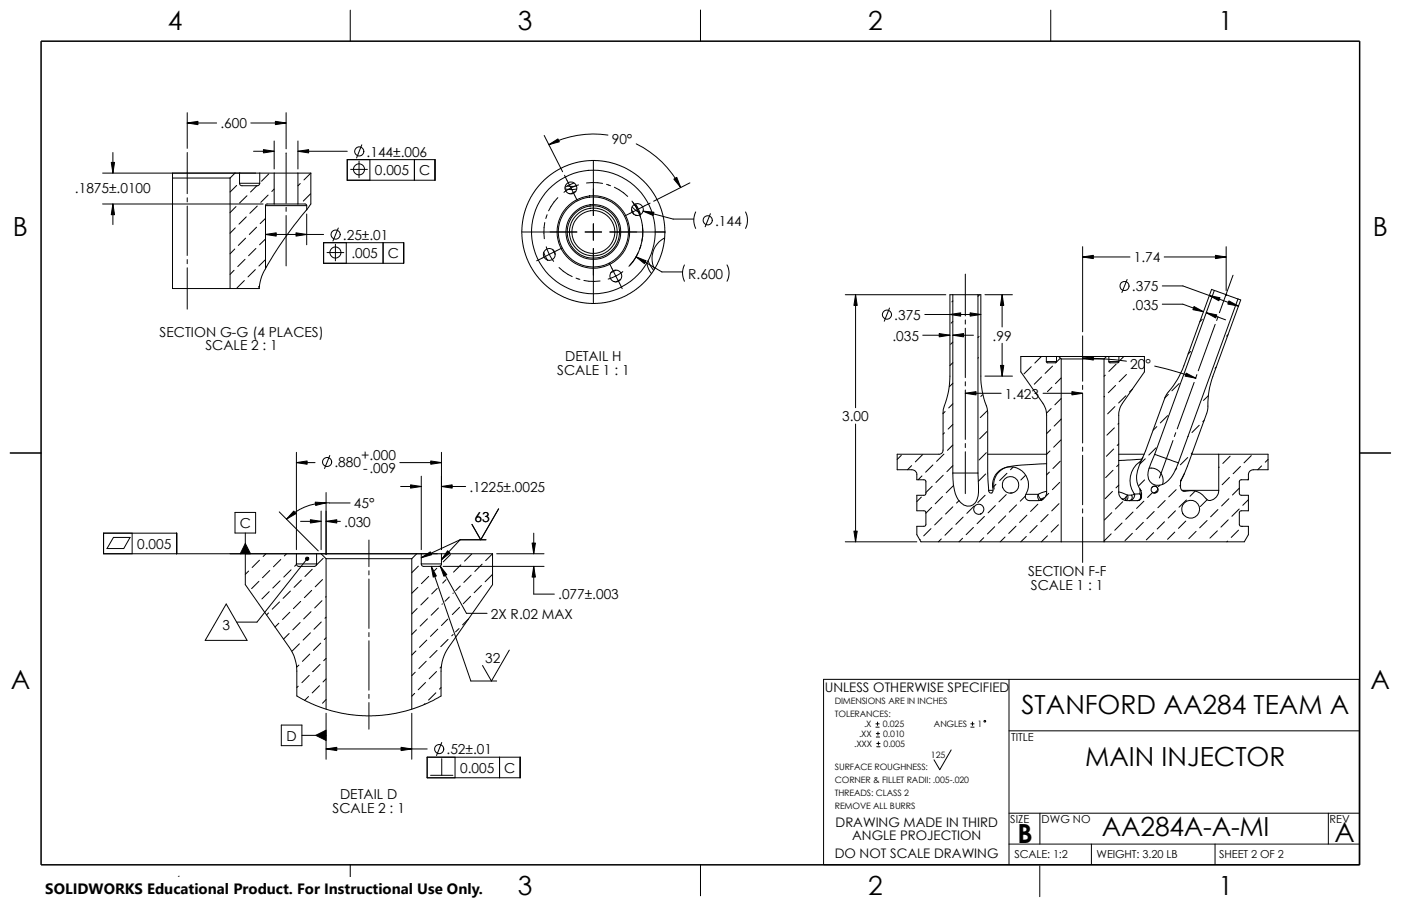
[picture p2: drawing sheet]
<svg xmlns="http://www.w3.org/2000/svg" width="432mm" height="279mm" viewBox="0 0 432 279" stroke-linecap="round" stroke-linejoin="round" font-family="sans-serif">
<g fill="none" stroke="#000" stroke-width=".31">
<path d="M107.9 3.1v9.6M215.9 3.1v9.6M323.8 3.1v9.6M57.7 34.8v11M57.7 37.9h9.1M77.3 37.9h10.9M88.2 34.8v11.1M31.6 53.4h47.2M34.8 47v6.4M53.2 54.9h17.7M57.7 47v12.7M70.9 54.9l1.5-1.5h-19.2v35.6h26.7a12.4 12.4 0 0 1 1.9-6.1"/>
<path d="M70.9 54.9v34.1M72.9 57.2l-2 2M73.8 56.5h6.3M73.8 56.5a.73 .73 0 0 0 .8 .8h4.8l.5-.4 .2-.4M78.1 46.7h6.4M79.2 57.3l-2 1.9M80.1 53.4h-6.3v3.1M80.1 53.4h4.4M80.1 53.4v3.1M82.8 53.6l-2.2 2.3M84.5 53.4h7.3M84.5 58.3l-.7 .8"/>
<path d="M84.5 43.5v8.6M84.5 53.4v9.5M88.2 47.2v15.5M91.8 53.4h4M91.8 43.5v8.6M91.8 53.4v9.5M91.8 46.7h15.2M92.5 56.6l-.7 .7M95.7 59.8l-2.2 2.2M95.8 53.4l-2.1 2.1M95.8 53.4v9.5l-1.3 1.8M107 49.2h27.1v6.4h-27.1z"/>
<path d="M108.1 52.2h5.1M110.7 49.7v5.1M111.5 44.7l-1.6 4M114 49.2v6.4M127.7 49.2v6.4M167.7 41.8l5.7 11.2M174 54.1l2 3.9M174.2 58.3l1.6 .2 2-.2M176 58l-2.2 1.3M176 58l1.9 3.8M176.9 56.4l-2.7 1.3M177.5 59l-1.6 .8"/>
<path d="M177.7 57.3l-2.9 .1M178.3 57l-2.3 1M180.8 56.4l3.4-.1 1.5 .3M182.9 49.5v17M186.9 56.9l1.3 .4M187.4 41.7a30.7 30.7 0 0 0-18.2 2.9M189.4 57.7l2.8 1.7 1.3 1.2M196.1 44.4a30.4 30.4 0 0 1 13.7 13.4M212.6 56.4l-11.1 5.7M31.6 62.9h49.5M34.8 62.9v6.4M57.7 61v1.3"/>
<path d="M57.7 63.5v15.3M72.3 76.8l-1.4 1.5M72.5 70.3l-1.6 1.6M72.7 63.7l-1.8 1.9M75.5 80l-2.2 2.2M75.7 73.4l-2.3 2.3M75.9 66.9l-2.2 2.2M76.1 60.4l-2.3 2.2M78.9 76.6l-2.3 2.3M79.1 70.1l-2.3 2.2M79.3 63.5l-2.3 2.3M81.8 63.4h12.7"/>
<path d="M81.8 67.4l-1.6 1.6M81.8 73.7l-1.8 1.8M81.8 63.4v19.5M81.8 72.3h17.9M82.6 60.2l-2.2 2.2M84.5 62.9h-2.3l-.4 .5M84.5 62.9h7.3M88.2 63.9v1.3M88.2 66.5v15.5M91.8 62.9h2.3l.4 .5M94.5 64.7l-.2 .3a113.3 113.3 0 0 0-12.5 17.9M94.5 63.4v1.3"/>
<path d="M94.5 66v9.5M99.7 74.8h24.7v6.4h-24.7zM100.8 77.9h5.2M103.4 75.3v5.1M104.3 70.3l-1.7 4M106.7 74.8v6.4M118.1 74.8v6.4M160.8 71.5h17M167.6 77.9l1.1 2.3M167.9 68.6l-.2 1.6 .1 3.4M168.4 76.1l.9 2.3M168.6 66.2l-.4 1.2"/>
<path d="M169.3 78.4l1.3 2.2M169.3 78.4l-3.9 2M170.3 77l.8 1.5M171.9 61l-1.1 1.3-1.7 2.7M173.2 76.5l-3.9 1.9M180.3 71.5h5.1M182.9 69v5.1M182.9 76.6v17M188 71.5h16.9M194.6 64.6l.8 1.5M194.8 62a15.2 15.2 0 0 1-.6 19.7M194.8 63.8l2.4 1.9"/>
<path d="M195.1 62.5l1.4 2.1M195.5 63.1l1 1M195.9 62.9l1.5 3.3M196 79.2l8 4.7h6.4M196.5 64.6l.9 2.4M196.5 64.6l-3.9 2M196.6 78l-1.6 2.8-1.2 1.3M197.5 75.6l-.4 1.2M198 69.4l.1 3.5-.3 1.5M198.2 65.1l9.3 2.5h6.3M200.4 62.7l-3.9 1.9M201.9 71.5h3"/>
<path d="M204.9 73.4a7.1 7.1 0 0 0-3.2 9.6M214.4 65.4a5.7 5.7 0 0 0 0 5M218.9 65.9l-1.6 4M229.8 65.4a5.7 5.7 0 0 1 0 5M333.7 76.1v26.2M333.7 79.2h14.6M358.8 79.2h19.1M377.9 76.1v13.5M57.7 80.1v1.2M57.7 82.6v12.7M72.1 83.4l-1.2 1.2M75.3 86.5l-2.2 2.3"/>
<path d="M78.7 83.1l-2.2 2.3M80 88.2l-.4 .4M81.8 80.1l-2 1.9M172.3 82.5l1.3 1.2 2.8 1.6M177.5 85.8l1.2 .3M180 86.5l1.5 .2h3.5M187.8 81.2l2 3.9M189.8 85.1l-2.3 1M189.8 85.1l2 3.9M189.8 83.3l-1.5 .8M191.3 86.2l-1.5 .8M191.9 83.8l-2.1 1.3"/>
<path d="M199.4 81l.6 2.1 .8 1.3M199.7 80.4l1.8 3M210.9 81.7a5.6 5.6 0 0 0 0 5M224.1 81.7a5.3 5.3 0 0 1 0 5M260.5 90.9h31M263.7 90.9v34.8M274.2 95l-1.7 4.1M285 97h17.3M293.7 90.9h-.9v25.1a34.3 34.3 0 0 1-2.1 10.5v12.3a1.23 1.23 0 0 1-1.3 1.3h-12.9v4.8h4.6a1.45 1.45 0 0 1 1.5 1.5v1.6h2.3l.5 .5-.1 4-.4 .2h-2.3v4.8h2.3l.5 .5-.1 4.1-.4 .2h-2.3v2.6l1.2 2.2h43.3M293.7 90.9h7.7M293.7 92.8l-.3 .3M293.7 99.1l-.5 .6"/>
<path d="M293.7 90.9v55M297.5 84.5v12.9M297.5 98.7v1.2M301.4 90.9h.9v25.1a44.8 44.8 0 0 0 2.1 10.8l.1 21.4 .3 3.4 .3 .4h.6a1.84 1.84 0 0 0 .2-2 5.6 5.6 0 0 1 7.2-5.8 5.6 5.6 0 0 1 2.9 8.8 1.25 1.25 0 0 0 1.2 1.4h2.8a2.6 2.6 0 0 0 2.6-2.6v-23.7a6.5 6.5 0 0 0-1.2-3.7l-6.8-9.7v-4.8h7.9M301.4 90.9v55M301.9 90.9l-.5 .5M303.6 90.9h8.4M308.9 90.9v9.9M347.4 86.2l-1.6 4M358.2 88.2h6.4l17.1 6.2M358.2 93.8h6.4l6.3 2.3M370.5 98.5l-.7 .7"/>
<path d="M371.8 96.4l5.9 2.2M374.3 89.6l-.9-.4-8.5 23.6a32.7 32.7 0 0 1-5.6 9.2l-6.2 17.1a21.5 21.5 0 0 0-2.8 8.6l.4 1.9 .7 1.2M374.3 89.6l7.3 2.6M374.3 89.6l-18.4 50.5M375.4 97.7l-.4 1.1M377.8 90.9h.3M377.8 90.8l.3 .3M377.9 90.8v.3M378 90.8l-.3 .3M380 84.9l-4.2 11.5M381.6 92.2l.8 .3-8.6 23.6a48.1 48.1 0 0 0-1.7 10.9l-6.1 16.8-2 4.2M381.6 92.2l-18.4 50.5"/>
<path d="M284.4 103.4h8.4M293.7 105.5l-.7 .7M293.7 111.8l-.9 .9M293.7 118.2l-1.1 1.1M293.7 103.4h6.3M297.5 101.2v15.3M297.5 117.7v1.3M301.6 110.3l-.2 .1M301.8 103.8l-.4 .3M303.6 116h8.4M308.9 105.9v10.1M317.8 113.1l-2.2 2.2"/>
<path d="M321 109.9l-2.1 2.1M321 116.2l-2.2 2.3M322.5 111.5h3.1M322.5 111.5l.3 .4h2.5l.3-.4M322.5 109.9h3.1M322.5 109.9v1.6M324.2 119.4l-1.4 1.4M324.4 112.9l-2.3 2.2M325.6 109.9h.7M325.6 109.9v1.6M326.3 109.9h14.7M326.3 109.9l.8 .8"/>
<path d="M326.8 110.4l-1.3 1.3M327.1 110.7h13.2M327.1 116.5l-1.8 1.8M327.1 110.7v56.4M333.7 110.4l5.1 .2 8.4 .8M333.7 103.6v14M333.7 118.8v1.3M340.3 110.7v56.4M340.7 115.7l-.4 .3M341 109.9l-.7 .8M341 109.9h.8M341.8 111.5h3"/>
<path d="M341.8 111.5l.3 .4h2.5l.2-.4M341.8 109.9h3M341.8 109.9v1.6M343.8 118.9l-2.2 2.2M344 112.3l-2.2 2.3M344.8 109.9h7.9v4.8l-6.8 9.7a6.5 6.5 0 0 0-1.1 3.7v23.7a2.53 2.53 0 0 0 2.5 2.6h3.3a1.3 1.3 0 0 0 1.2-1.3M344.8 109.9v1.6M346.4 109.9l-1.3 1.3M347.2 115.5l-2.3 2.2M355.9 112.9l6.4 1.7 6.3 2M363.4 118.3l-2.2 2.2M367 108.4l-.8 .8"/>
<path d="M368 117.9l-5.2 14.3M368.9 115.5l-.4 1.3M374.5 100l-5.2 14.3M374.9 113.2l-.4 .4M378.5 103.2l-.5 .5M3.1 139.7h9.6M91.4 139.5v30M136.1 139.5v30M263.7 130.8v36.3M291.1 133.5l-.4 .4M291.3 126.9l-.6 .7M293.7 124.5l-1.3 1.3"/>
<path d="M293.7 130.9l-1.5 1.4M293.7 137.2l-1.7 1.7M297.5 120.3v15.2M297.5 136.8v1.2M297.5 139.3v12.9M297.5 121.3h11.1M302.8 121.8l-.5 .5M304 139.6l-2.2 2.3M304.2 133.1l-2.3 2.2M304.4 126.6l-2.3 2.2M321.5 121.3h12.2M323.6 139.1l-1 1h-18.2"/>
<path d="M323.8 132.5l-1.2 1.2M324 126l-1.5 1.4M327 135.7l-2.3 2.2M327.1 129.2l-2.2 2.2M327.1 122.9l-2 1.9M333.7 121.4v15.2M333.7 137.9v1.2M340.4 122.2l-.1 .2M343.2 138.5l-2.2 2.2M343.5 132l-2.3 2.2M343.6 125.4l-2.2 2.2M344.8 130.6l-.2 .2"/>
<path d="M344.8 136.9l-.5 .5M347 122l-2.2 2.3M349 120l-.9 .9M356.3 138.1l-2.2 2.2M356.5 131.6l-1.1 1.1M359.9 128.2l-2.3 2.2M360.1 121.6l-1.1 1.1M361.5 135.8l-4.2 11.6M362.4 133.4l-.5 1.2M366.2 134.5l-.1 .2M367.5 139.6l-.3 .4M369.6 131.1l-2.2 2.3"/>
<path d="M371.1 129.7l-.4 .3M372.4 122l-1.5 1.5M419.1 139.7h9.5M72.4 158h6.4v6.4h-6.4zM86.1 157.9l12 12M91.4 142.7h5.7M99 157.6v11.9M100.5 151.9v19.1M101.6 140.5l-1.6 4M107.9 155.1h-6.3a16.9 16.9 0 0 0-13.3 5M123.2 142.7h12.9M123.5 150h6.3"/>
<path d="M129.8 146.9v22.6M136.1 150h7.4M153.7 156.9l-5.5 9.6-2.7-4.8M277.8 140.4l-1.3 1.3M281 143.6l-1.3 1.3M284 153.3l-1.4 1.4M284.1 146.8l-1.1 1.2M284.4 140.2l-2.3 2.3M287.1 156.5l-1.7 1.7M287.3 149.9l-1.9 2M287.5 143.4l-2.2 2.2M290.3 159.6l-2.2 2.3"/>
<path d="M290.5 153.1l-2.3 2.3M290.7 146.6l-2.2 2.2M290.9 140l-2.2 2.3M293.7 145.9a12.9 12.9 0 0 0 2.4 9.1 3 3 0 0 0 3.4 .9 3 3 0 0 0 2-2.9l-.1-7.1M293.7 145.9h7.7M293.7 143.6l-1.9 1.9M293.7 156.3l-2.3 2.2M293.9 149.7l-2.3 2.3M295.6 154.3l-.8 .9M296.8 159.5l-2.2 2.2M300.2 156.1l-2.2 2.2M302.2 155.6h.1"/>
<path d="M302.3 158.5h.1M303.4 159.3l-2.2 2.2M303.6 152.7l-2.2 2.3M303.8 146.2l-2.3 2.2M304.7 151.2h1.3M306.8 155.9l-2.3 2.3M307 149.4l-1 .9M310 159.1l-2.3 2.2M310.1 152.5l-2.2 2.3M310.3 146l-2.2 2.2M312 152l-.6 .1M312.3 144.1l-.9 .8"/>
<path d="M313.3 155.7l-2.2 2.2M316 153l-1.5 1.6M316.1 146.6l-1.5 1.4M316.4 152.4h3.6M316.5 158.9l-2.3 2.2M319.9 155.5l-2.3 2.2M320 152.4l-.2 1 .3 .6 .4 .3M320 152.4l.2 .8 .6 .8M320.8 154v.3M320.8 154h.7M321.4 154l-.4 .4M322 153.4l-1.2 .6"/>
<path d="M322.6 143l-3.5 .2a39.2 39.2 0 0 0-9.4 1.1 5.7 5.7 0 0 0-3.3 6.5M322.6 151.6l-2.6 .8M323 158.7l-2.2 2.2M323.2 152.1l-1 1.1M323.4 145.6l-.8 .8M326.4 155.3l-2.3 2.3M326.6 148.8l-2.2 2.2M326.8 142.2l-2.3 2.3M333.7 140.4v15.3M333.7 156.9v1.3M333.7 159.5v13.9M342.6 158.1l-2.2 2.3"/>
<path d="M342.9 151.6l-2.3 2.2M343 145l-2.2 2.3M344.8 151.7l2.7 1M344.8 140.1h7.8M344.8 143.3l-.6 .6M344.8 149.6l-.8 .9M345.9 153.8l.2 .2M345.9 154h.2M346 154.7l-2.2 2.3M346.1 154l.1 .1M347 153.3l-.2 1M347 153.3l-.9 .7"/>
<path d="M347.5 152.7a1.13 1.13 0 0 1-.5 1.6M347.5 152.7h1.2M347.5 152.7l-.5 .6M349.2 157.9l-2.2 2.2M349.6 152.4l-.9 .3M349.6 152.4a1.49 1.49 0 0 1-1.6 2 1.05 1.05 0 0 0 .7-1.7M351.3 152.3l-1.7 .1M351.3 152.3a1.32 1.32 0 0 1-.8 2.1 1.23 1.23 0 0 0 1.3-1.3M351.3 152.3l.5 .8M351.4 150.8l.2 .4M351.4 150.8v.3M351.4 151.1l-.1 1.2"/>
<path d="M351.4 151.1l.2 .2M351.4 151.1l.2 .1M351.5 142.3a7 7 0 0 0-1.9 10.1M351.6 151.3l.2 1M351.6 151.2v.1M351.8 152.3v.8M351.9 141.6l-7.1 .4M352.3 141l-1 1.6M352.6 154.6l-2.3 2.2M352.8 148l-1.9 1.9M353 141.5l-1.7 1.6M354.2 144.4a3.8 3.8 0 0 1 4.1 5"/>
<path d="M355 150.3a.95 .95 0 0 1 1.2-.3 .95 .95 0 0 1 .5 1.2l-.4 .5M355.2 151.9l-1.5 1.5M355.7 157.7l-2.2 2.3M355.9 140.1a15.4 15.4 0 0 0-2.1 6.4 3.3 3.3 0 0 0 2.1 3 3.3 3.3 0 0 0 3.6-.8 11.6 11.6 0 0 0 3.7-6M355.9 140.1l7.3 2.6M356.3 151.7l-.8 .3M356.3 151.7l-.6 .4M357.5 149.6l-.5 .5M359.1 154.3l-2.2 2.3M362.3 157.5l-2.3 2.3M362.5 151l-2.3 2.2M362.7 144.4l-.5 .5"/>
<path d="M363.9 149.6l-.3 .3M364 148l-.1 .4M364 148l-.1 .7a2.66 2.66 0 0 0 .3 2.5 3 3 0 0 0 2.9 .1 6.2 6.2 0 0 1 5.1 2.9 2.97 2.97 0 0 0 3.4-3M364.3 151.2h11.3M364.6 151.4h.4M365.1 146l-1.1 2.2M365.7 154.2l-2.3 2.2M366.1 141.1l-2.3 2.2M367.3 140.1h8.3M368.3 151.5l-1.5 1.5M372.1 154.1l-2.1 2.1M375.4 157.1l-2.3 2.3"/>
<path d="M375.6 140.1h15.2v4.8h-4.5a1.52 1.52 0 0 0-1.5 1.5v1.6h-2.3l-.5 .5v3.7l.1 .4 2.7 .1v4.8h-2.3l-.5 .5v3.8l.1 .3 2.7 .2v2.6l-1.3 2.2h-43.2M375.6 140.1v11.1M375.8 144.1l-.2 .1M378.8 153.8l-2.3 2.2M378.9 147.2l-2.2 2.3M379.1 140.7l-2.2 2.2M381.9 157l-2.2 2.2M382 150.5l-2.1 2.2M382.3 143.8l-2.2 2.3M384.8 147.7l-.2 .3M384.8 154.1l-1.8 1.7M385.7 140.5l-2.3 2.2"/>
<path d="M388.8 143.7l-1.2 1.2M390.8 141.7l-.8 .8M35 165.7h5.1l-2 3.5h-5.1zM40.7 164.4v6.4M54.4 170.8v-6.4h-22.5v6.4h102.9M75.6 164.4v15.9l13.6 19.4a12.9 12.9 0 0 1 2.3 7.3v7.6l5.3 2.7 5.3 1.9 5.5 1.1 5.2 .5 7-.5 5.5-1.1 5-1.7 5.5-2.8 .1-7.7a12.9 12.9 0 0 1 2.3-7.3l13.6-19.4v-9.5M76.6 176.1l-1 1M79.8 179.3l-2.2 2.2M80 172.8l-2.3 2.2M82 170.8l-.9 .8M83.1 175.9l-2.2 2.3M86.3 179.1l-2.2 2.3"/>
<path d="M86.5 172.6l-2.2 2.2M88.3 170.8l-.7 .6M89.7 175.7l-2.2 2.3M91.4 173.9h6.2M91.4 173.9a.73 .73 0 0 0 .7 .8h4.7a.73 .73 0 0 0 .8-.8M91.4 173.9v-3.1h6.2v3.1M91.4 174.1l-.6 .5M92.6 160.8h6.4M92.9 178.9l-2.3 2.2M94.7 172.3l-15.5 19.6h-6.3M96.2 175.6l-2.2 2.2M99.4 178.7l-2.2 2.3"/>
<path d="M99.6 172.2l-2.1 2.1M100.5 172.3h26.4M100.5 172.3l-1.5-1.5h29.4l-1.5 1.5M100.5 172.3v46.4M100.5 160.8h4.4M113.7 166.5v8.3M113.7 176v1.3M113.7 178.6v15.2M126.9 172.3v46.4M128.9 174.6l-2 2M129.8 173.9h6.3M129.8 173.9a.73 .73 0 0 0 .8 .8h4.7a.73 .73 0 0 0 .8-.8"/>
<path d="M132.1 177.8l-2.2 2.2M132.9 174.7l12.2 35.3h8M134.6 175.3l-.7 .7M135.7 174.6l8.1 14.5h6.3M136.1 170.8h-6.3v3.1M136.1 170.8h15.7M136.1 170.8v3.1M136.6 174.7h31.1M137.5 178.8l-1.1 1M138.9 171l-2.3 2.3M141.8 166.5h8M141.8 166.5l-12 5.5"/>
<path d="M141.8 166.5l-5.7 6.1M142 174.2l-2.2 2.2M145.2 177.4l-2.2 2.2M145.4 170.8l-2.2 2.3M148.6 174l-2.3 2.2M151.8 177.2l-2.3 2.2M151.8 170.8l-2.1 2.1M153.1 170.8h14.6M164.5 164.4v6.4M164.5 174.7v8.5h6.4M260.5 167.1h22.1M283.6 166.4l-.1 .1"/>
<path d="M286.9 163l-2.2 2.3M290.1 166.2l-.9 .9M293.5 162.8l-2.2 2.3M296.7 166l-1.1 1.1M300 162.6l-2.2 2.3M303.2 165.8l-1.3 1.3M306.6 162.4l-2.3 2.3M309.8 165.6l-1.5 1.5M313.1 162.3l-2.2 2.2M316.3 165.4l-1.7 1.7M319.7 162.1l-2.3 2.2M322.8 165.2l-1.8 1.9"/>
<path d="M326.2 161.8l-2.2 2.3M327.1 167.1h13.2M342.5 164.6l-2.2 2.2M345.8 161.3l-2.2 2.2M349 164.5l-2.2 2.2M352.4 161.1l-2.3 2.2M355.6 164.3l-2.3 2.2M358.9 160.9l-2.2 2.3M362.1 164.1l-2.3 2.2M365.5 160.7l-2.3 2.2M368.6 163.9l-2.2 2.2M372 160.5l-2.3 2.3"/>
<path d="M375.2 163.7l-2.3 2.2M378.4 166.9l-.3 .2M378.5 160.3l-2.2 2.3M381.7 163.5l-2.2 2.2M382.9 162.3v.1M69.7 186.3l6.5 11.2h-13zM82.8 189l-.6 .7M83 182.5l-2.3 2.2M85.9 192.2l-1.1 1.2M86.1 185.6l-2.2 2.3M89.1 195.4l-1.7 1.7M89.3 188.8l-2.2 2.3"/>
<path d="M89.5 182.3l-2.3 2.2M92.3 198.5l-2.3 2.3M92.5 192l-2.2 2.2M92.7 185.5l-2.3 2.2M95.7 195.2l-2.3 2.2M95.8 188.6l-2.2 2.3M96.1 182.1l-2.3 2.2M98.8 198.3l-2.2 2.3M99 191.8l-2.2 2.3M99.2 185.3l-2.2 2.2M100.5 184l-.2 .1M100.5 190.3l-.3 .4"/>
<path d="M100.5 196.7l-.6 .5M113.7 195.1v1.2M113.7 197.6v15.3M128.4 194.2l-1.5 1.5M128.6 187.7l-1.7 1.6M128.8 181.1l-1.9 1.9M131.5 197.4l-2.2 2.2M131.7 190.8l-2.2 2.3M132 184.3l-2.3 2.3M134.7 181.5l-1.6 1.7M134.9 194l-2.2 2.3M135.1 187.5l-2.2 2.2"/>
<path d="M136.4 186.2l-.2 .2M138 190.9l-1.9 2M138.1 197.2l-2.3 2.2M138.5 184.1l-1.3 1.3M139.7 195.7l-.5 .4M139.7 182.9l-.1 .1M141.5 193.8l-1.1 1.1M141.6 187.3l-2.2 2.2M141.9 180.7l-1.4 1.4M144.4 190.9l-1.8 1.8M145 183.9l-2.2 2.3M148.4 180.6l-2.3 2.2"/>
<path d="M91.9 211.6l-.4 .4M92.1 205.1l-.7 .6M95.1 214.8l-1.2 1.2M95.3 208.3l-2.3 2.2M95.5 201.7l-2.3 2.3M98.5 211.5l-2.3 2.2M98.6 204.9l-2.2 2.2M100.5 203l-.7 .8M100.5 209.4l-.9 .9M100.5 215.7l-1.1 1.2M100.5 220v14.1M113.7 214.1v1.3"/>
<path d="M113.7 216.7v8.2M126.9 220v14.1M127.8 213.8l-.9 .9M128 207.3l-1.1 1.1M128.2 200.7l-1.3 1.3M131 217l-.3 .3M131.1 210.5l-2.2 2.2M131.4 203.9l-2.3 2.3M134.3 213.7l-2.2 2.2M134.5 207.1l-2.2 2.2M134.7 200.6l-2.2 2.2M135.9 212l-.4 .5"/>
<path d="M136 205.6l-.4 .4M157 200.5l-5.5 9.5-2.8-4.8M253.8 209.5h165.1v57.2h-165.1zM311 209.5v57.2M86.7 223.6h6.3v6.4h-6.3zM93 226.8h7.5M100.5 231h31.2M131.7 233.5h28.6v6.4h-28.6zM132.7 239.1h6.9M136.1 234v5.1M136.1 229l-1.6 4M140.3 233.5v6.4"/>
<path d="M154 233.5v6.4M270 224.2h1M270 223.2h1M270.1 227.3h1M270.1 226.2h1M270.2 230.3h1M270.2 229.3h1M270.5 222.7v1M270.6 225.7v1M270.7 228.8v1M293.2 231.3l-3.6 6.1-1.7-3.1M299.2 224.2h1"/>
<path d="M299.2 223.2h1M299.7 222.7v1M311 225.4h107.9M311 250.8h107.9M320.5 250.8v9.5M409.4 250.8v9.5M107.9 266.7v9.5M215.9 266.7v9.5M311 260.3h107.9M320.5 267v9.5M336.4 260.3v6.4M374.5 260.3v6.4"/>
<circle cx="110.7" cy="52.2" r="1.7"/>
<circle cx="110.7" cy="46.7" r="1.41"/>
<circle cx="176" cy="58" r="1.82"/>
<circle cx="103.4" cy="77.9" r="1.72"/>
<circle cx="103.4" cy="72.3" r="1.41"/>
<circle cx="169.3" cy="78.5" r="1.82"/>
<circle cx="182.9" cy="71.5" r="11.2"/>
<circle cx="182.9" cy="71.5" r="8.1"/>
<circle cx="182.9" cy="71.5" r="8.4"/>
<circle cx="182.9" cy="71.5" r="6.6"/>
<circle cx="182.9" cy="71.5" r="10.8"/>
<circle cx="182.9" cy="71.5" r="7.4"/>
<circle cx="182.9" cy="71.5" r="22"/>
<circle cx="182.9" cy="71.5" r="19.1"/>
<circle cx="196.4" cy="64.6" r="1.82"/>
<circle cx="218.1" cy="67.9" r="1.41"/>
<circle cx="189.8" cy="85.1" r="1.82"/>
<circle cx="273.4" cy="97" r="1.41"/>
<circle cx="346.6" cy="88.2" r="1.4"/>
<circle cx="100.8" cy="142.5" r="1.4"/>
<circle cx="301.7" cy="157" r="1.57"/>
<circle cx="311.5" cy="149.5" r="2.56"/>
<circle cx="355.9" cy="151" r="1.08"/>
<circle cx="366.9" cy="157.1" r="2.76"/>
<circle cx="135.4" cy="231" r="1.41"/>
<circle cx="303.5" cy="222.4" r=".25"/>
</g>
<path d="M12.7 12.7h406.4v254h-406.4z" fill="none" stroke="#000" stroke-width=".47"/>
<g fill="#000" stroke="#000" stroke-width=".31">
<path d="M57.7 37.9l3.3-.5v1zM84.9 37.4l3.3 .5-3.3 .5zM34.3 50.1h1l-.5 3.3zM81.2 46.1l3.3 .6-3.3 .5zM91.8 46.7l3.3-.6v1.1zM169.2 44.6l2.8-1.8 .4 .9zM207.7 55.2l.9-.5 1.2 3.1zM34.8 62.9l.5 3.3h-1zM81.8 72.3l3.3-.5v1zM91.2 71.8l3.3 .5-3.3 .5zM196 79.2l3.1 1.2-.5 .9zM198.2 65.1l3.3 .3-.2 1.1z"/>
<path d="M333.7 79.2l3.3-.5v1.1zM374.6 78.7l3.3 .5-3.3 .6zM263.7 90.9l.5 3.3h-1zM292.8 97l3.3-.5v1zM299 96.5l3.3 .5-3.3 .5zM308.9 90.9l.5 3.3h-1zM368 94.5l2.9 1.6-3.2-.6zM371.8 96.4l3.2 .7-.3 .9zM372.7 91.1l3.3 .7-.3 1zM378.8 92.8l2.9 1.6-3.3-.6zM289.5 102.9l3.3 .5-3.3 .5zM293.7 103.4l3.3-.5v1z"/>
<path d="M308.4 112.7h1l-.5 3.3zM333.7 110.4l3.3-.4v1zM365.6 115.1l3 1.5-3.3-.6zM297.5 121.3l3.3-.5v1zM330.4 120.8l3.3 .5-3.3 .5zM91.4 142.7l3.3-.5v1zM97.2 154.9l3.3 .2-3.2 .8zM126.5 149.5l3.3 .5-3.3 .5zM132.8 142.2l3.3 .5-3.3 .5zM136.1 150l3.3-.5v1zM75.6 167.6l1.6 3.2h-3.2zM90.6 157.6l.6 .8-2.9 1.7z"/>
<path d="M95.7 160.3l3.3 .5-3.3 .5zM100.5 160.8l3.3-.5v1zM129.8 172l2.8-1.8 .5 .9zM132.9 174.7l1.6 2.9-1 .4zM135.7 174.6l2 2.6-.9 .5zM138 169.8l.7 .8-2.6 2zM164 167.5h1l-.5 3.3zM164.5 174.7l.5 3.3h-1zM263.2 163.8h1l-.5 3.3zM100.5 231l3.3-.5v1zM97.3 226.8l3.2-1.6v3.1zM123.6 230.5l3.3 .5-3.3 .5z"/>
<path d="M94.3 172l.7-.1-.3 .4 .3-.4a.52 .52 0 0 1 .1 .7 .52 .52 0 0 1-.7 .1 .52 .52 0 0 1-.1-.7z" fill-rule="evenodd"/>
</g>
<path d="M14 270.6h135.1v8.8h-135.1z" fill="#fff"/>
<text font-size="8.5" x="411.4" y="259.8">A</text>
<g font-size="8.1">
<text x="51.7" y="9.3">4</text>
<text x="159.6" y="9.3">3</text>
<text x="267.6" y="9.3">2</text>
<text x="375.5" y="9.3">1</text>
<text x="4" y="72.8">B</text>
<text x="423.1" y="72.8">B</text>
<text x="3.3" y="212.5">A</text>
<text x="422.4" y="212.5">A</text>
<text x="314.8" y="220.3">STANFORD AA284 TEAM A</text>
<text x="334.5" y="236.1">MAIN INJECTOR</text>
<text x="339.6" y="257.8">AA284A-A-MI</text>
<text x="313.6" y="260">B</text>
<text x="51.7" y="276">4</text>
<text x="159.6" y="276">3</text>
<text x="267.6" y="276">2</text>
<text x="375.5" y="276">1</text>
</g>
<text font-size="4.6" x="14" y="275.6">SOLIDWORKS Educational Product. For Instructional Use Only.</text>
<g font-size="4.2">
<text x="67.9" y="39.6">.600</text>
<text x="188.5" y="44.3">90°</text>
<text x="113" y="48.3">.144±.006</text>
<text x="23.1" y="59.6">.1875±.0100</text>
<text x="115.6" y="54.1">0.005</text>
<text x="129.2" y="54.1">C</text>
<text x="220.4" y="69.6">.144</text>
<text x="105.7" y="74">.25±.01</text>
<text x="108.3" y="79.7">.005</text>
<text x="119.5" y="79.7">C</text>
<text x="349.4" y="80.9">1.74</text>
<text x="212.1" y="85.9">R.600</text>
<text x="348.9" y="89.8">.375</text>
<text x="348.9" y="95.5">.035</text>
<text x="275.6" y="98.6">.375</text>
<text x="49.2" y="103.9">SECTION G-G (4 PLACES)</text>
<text x="275" y="105">.035</text>
<text x="305.9" y="105">.99</text>
<text x="63.3" y="108.1">SCALE 2 : 1</text>
<text x="174.2" y="111.4">DETAIL H</text>
<text x="348.3" y="113.7">20°</text>
<text x="171.7" y="115.5">SCALE 1 : 1</text>
<text x="309.7" y="122.9">1.423</text>
<text x="259.6" y="129.9">3.00</text>
<text x="111.3" y="141.8">+.000</text>
<text x="103.1" y="144.1">.880</text>
<text x="111.9" y="145.9">-.009</text>
<text x="144.7" y="151.7">.1225±.0025</text>
<text x="109.1" y="156.8">45°</text>
<text x="146.3" y="160.9">63</text>
<text x="73.9" y="162.9">C</text>
<text x="106.1" y="162.4">.030</text>
<text x="42.3" y="169.2">0.005</text>
<text x="316.9" y="177.7">SECTION F-F</text>
<text x="172" y="184.9">.077±.003</text>
<text x="317.8" y="181.9">SCALE 1 : 1</text>
<text x="151.3" y="190.8">2X R.02 MAX</text>
<text x="68.5" y="194.2">3</text>
<text x="149.6" y="204.4">32</text>
<text x="88.3" y="228.4">D</text>
<text x="137.6" y="232.6">.52±.01</text>
<text x="141.8" y="238.4">0.005</text>
<text x="155.4" y="238.4">C</text>
<text x="102.5" y="250.7">SCALE 2 : 1</text>
<text x="104.8" y="246.5">DETAIL D</text>
</g>
<g font-size="4.1">
<text x="254.2" y="213.4">UNLESS OTHERWISE SPECIFIED</text>
<text x="257.5" y="255">DRAWING MADE IN THIRD</text>
<text x="262.6" y="259">ANGLE PROJECTION</text>
<text x="257.3" y="264.7">DO NOT SCALE DRAWING</text>
</g>
<g font-size="3.4">
<text x="311.6" y="228.6">TITLE</text>
<text x="311.4" y="253.8">SIZE</text>
<text x="321" y="253.8">DWG NO</text>
<text x="409.8" y="253.8">REV</text>
<text x="312.6" y="264.6">SCALE: 1:2</text>
<text x="338" y="264.6">WEIGHT: 3.20 LB</text>
<text x="375.8" y="264.6">SHEET 2 OF 2</text>
</g>
<g font-size="2.7">
<text x="257.3" y="217.2">DIMENSIONS ARE IN INCHES</text>
<text x="257.3" y="221.2">TOLERANCES:</text>
<text x="264.8" y="227.3">.XX</text>
<text x="266.3" y="224.3">.X</text>
<text x="272.1" y="224.3">0.025</text>
<text x="272.2" y="227.3">0.010</text>
<text x="287.8" y="224.3">ANGLES</text>
<text x="301.3" y="224.3">1</text>
<text x="263.3" y="230.3">.XXX</text>
<text x="272.3" y="230.3">0.005</text>
<text x="286.9" y="233.8">125</text>
<text x="257.3" y="237.4">SURFACE ROUGHNESS:</text>
<text x="257.3" y="241.4">CORNER &amp; FILLET RADII: .005-.020</text>
<text x="257.3" y="245.4">THREADS: CLASS 2</text>
<text x="257.3" y="249.5">REMOVE ALL BURRS</text>
</g>
</svg>
